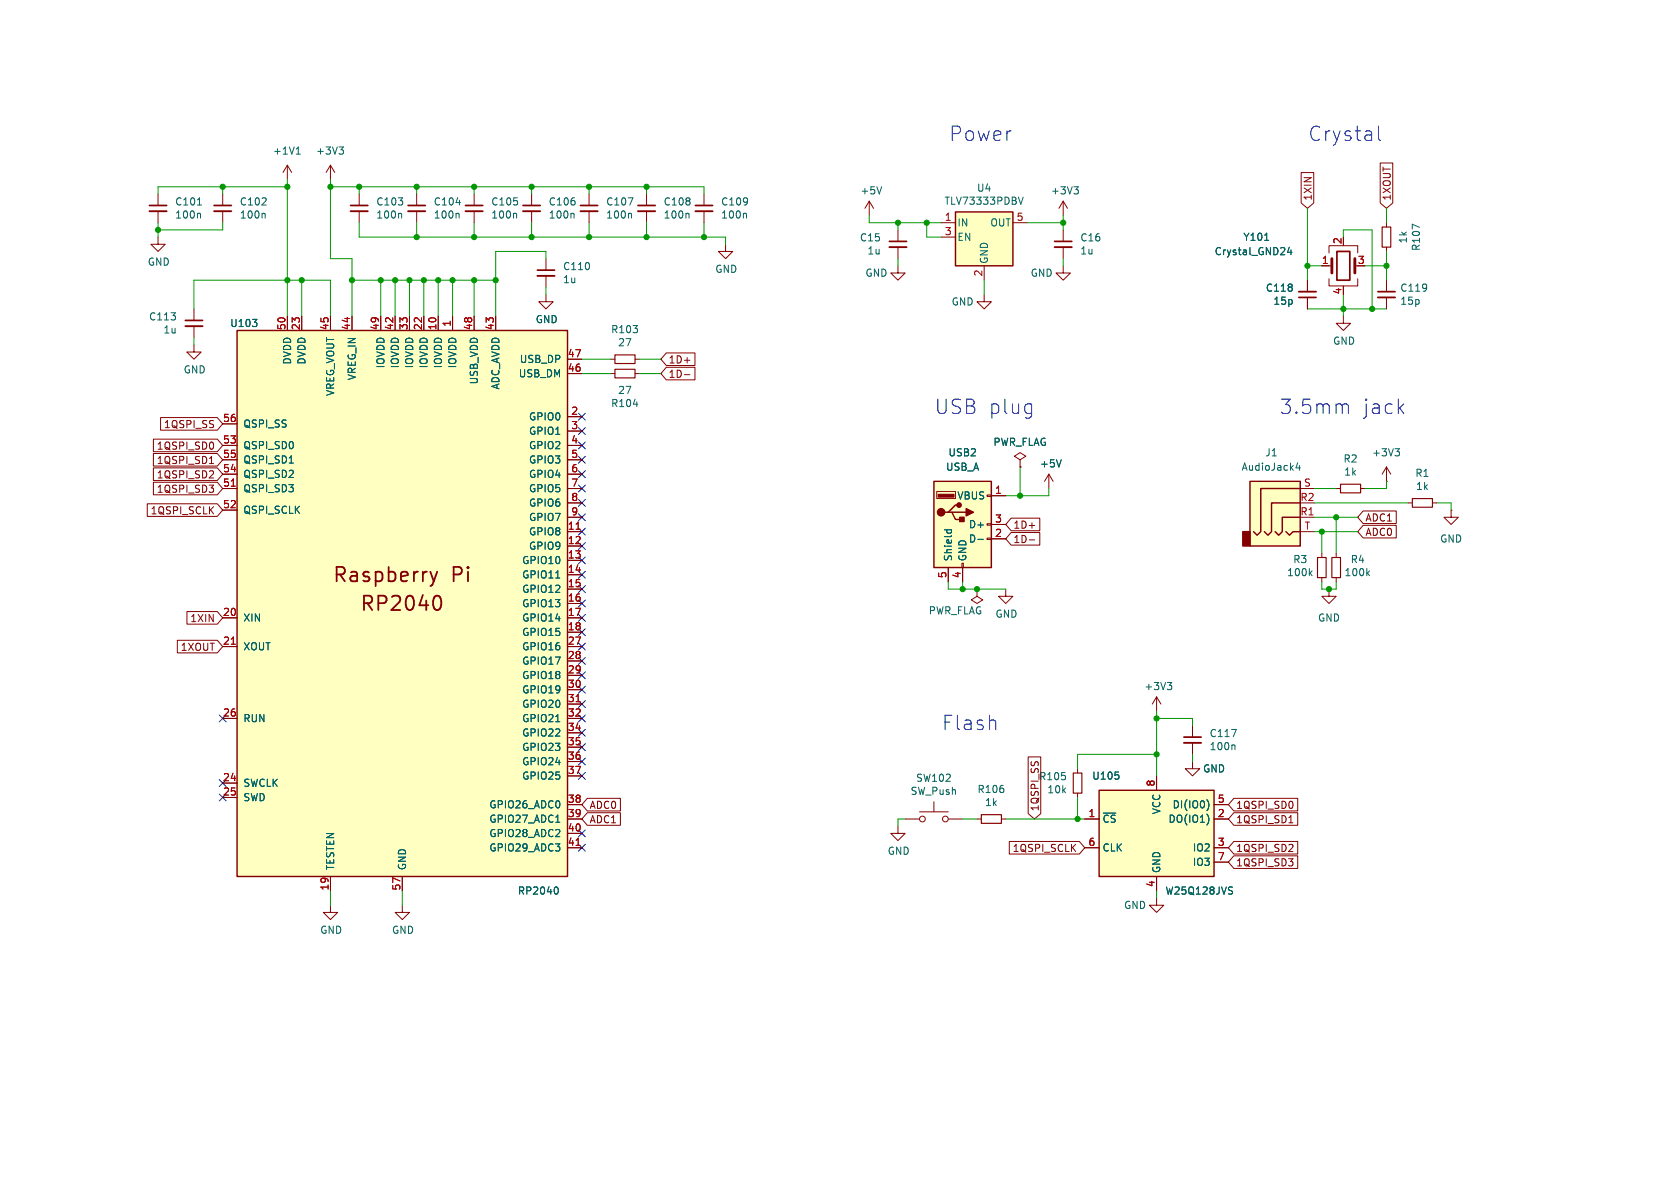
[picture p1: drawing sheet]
<svg xmlns="http://www.w3.org/2000/svg" width="297mm" height="210mm" viewBox="0 0 297 210" stroke-linecap="round" stroke-linejoin="round" font-family="sans-serif">
<path d="M244.3 40.1h1.6v3.6h-1.6zM108.7 62.7h3.6v1.6h-3.6zM237 85.6h3.5v1.5h-3.5zM249.7 88.1h3.5v1.6h-3.5zM189.7 136.7h1.6v3.5h-1.6zM173.5 144h3.5v1.5h-3.5z" fill="none" stroke="#840000" stroke-width=".2"/>
<g fill="none" stroke="#840000" stroke-width=".18">
<path d="M58.4 29.2l-.7 1.3M58.4 29.2v2.6M58.4 29.2l.8 1.3M188 35.6v2.5M188 35.6l-.8 1.2M188 35.6l.7 1.2M245.1 39.4v.7M34.3 54.6v2M34.3 57.7v2M174 52.1v1.2h1.3l-1.3 1.3-1.3-1.3h1.3M188 47v1.3h1.2l-1.2 1.2-1.3-1.2h1.3M188 40.6v2.1"/>
<path d="M188 43.7v2M245.1 43.7v.8M107.9 63.5h.8M112.3 63.5h.7M236.2 86.4h.8M240.5 86.4h.8M245.1 85.1h.1M245.1 82.6l-.8 1.2M245.1 82.6v2.5M245.1 82.6l.8 1.2M248.9 88.9h.8M253.2 88.9h.8"/>
<path d="M256.5 90.2v1.2h1.3l-1.3 1.3-1.2-1.3h1.2M256.5 90.2h.1M172.7 104.1v1.3l1 .6-1 .7-1-.7 1-.6M172.7 104.1h.1M177.8 104.1v1.3h1.3l-1.3 1.3-1.3-1.3h1.3M190.5 135.9v.8M204.5 123.2l-.8 1.3M204.5 123.2v2.5M204.5 123.2l.7 1.3M210.8 134.6v1.3h1.3l-1.3 1.3-1.3-1.3h1.3M210.8 128.3v2M210.8 131.3v2.1"/>
<path d="M172.7 144.8h.8M177 144.8h.8M190.5 140.2v.8M204.5 158.8v1.2h1.2l-1.2 1.3-1.3-1.3h1.3M58.4 160v1.3h1.3l-1.3 1.3-1.3-1.3h1.3M71.1 160v1.3h1.3l-1.3 1.3-1.3-1.3h1.3"/>
</g>
<path d="M59.9 26h.8l-.4 .5M60.5 26.5l.2 .2v.3l-.2 .2M189.9 33h.7l-.4 .5M190.4 33.5l.2 .2v.3l-.2 .3M250.9 40.2l-1.2-.6v.9M246.6 79.3h.8l-.4 .5M247.2 79.8l.2 .2v.3l-.2 .3M206.4 120.6h.7l-.4 .5M206.9 121.1l.2 .3v.3l-.2 .2M217.7 129h.9l-.6 1.2M218.1 131.7l.2 .2v.6" fill="none" stroke="#006464" stroke-width=".18"/>
<path d="M32.8 57.7h3M186.4 43.7h3.1M209.3 131.3h3" fill="none" stroke="#840000" stroke-width=".33"/>
<path d="M32.8 56.6h3M186.4 42.7h3.1M209.3 130.3h3" fill="none" stroke="#840000" stroke-width=".3"/>
<path d="M194.3 139.7h20.3v15.2h-20.3z" fill="#ffffc2"/>
<path d="M194.3 139.7h20.3v15.2h-20.3z" fill="none" stroke="#840000" stroke-width=".25"/>
<path d="M204.5 137.2v2.5M191.8 144.8h2.5M191.8 149.9h2.5M204.5 154.9v2.6M214.6 144.8h2.6M214.6 149.9h2.6M214.6 142.2h2.6M214.6 152.4h2.6" fill="none" stroke="#840000" stroke-width=".18"/>
<path d="M197.8 137.1v.5M213.4 141.4a1.49 1.49 0 0 1 0 1.8M213.7 144.5v.8M217.4 156.8l.5 .1M217.7 157.5l.2 .2-.2 .4" fill="none" stroke="#006464" stroke-width=".18"/>
<path d="M41.9 58.4h58.4v96.5h-58.4z" fill="#ffffc2"/>
<path d="M41.9 58.4h58.4v96.5h-58.4z" fill="none" stroke="#840000" stroke-width=".25"/>
<path d="M76.1 101.1l.6 1.7M76.7 102.8l-.3 .6-.3 .2M77.2 105.3a.65 .65 0 0 1 .7 .5 1.49 1.49 0 0 1-.5 2h-.2M77.3 101.1l-.6 1.7" fill="none" stroke="#840000" stroke-width=".32"/>
<g fill="none" stroke="#840000" stroke-width=".18">
<path d="M39.4 34.3v2M39.4 37.3v2.1M50.8 55.9v2.5M53.3 55.9v2.5M58.4 55.9v2.5M62.2 55.9v2.5M67.3 55.9v2.5M69.8 55.9v2.5M72.4 55.9v2.5M74.9 55.9v2.5M77.5 55.9v2.5M80 55.9v2.5"/>
<path d="M83.8 55.9v2.5M87.6 55.9v2.5M39.4 78.7h2.5M39.4 74.9h2.5M100.3 73.7h2.6M100.3 76.2h2.6M100.3 78.7h2.6M100.3 66h2.6M100.3 63.5h2.6M39.4 81.3h2.5M39.4 86.4h2.5M39.4 90.2h2.5"/>
<path d="M39.4 83.8h2.5M100.3 94h2.6M100.3 96.5h2.6M100.3 99.1h2.6M100.3 81.3h2.6M100.3 86.4h2.6M100.3 83.8h2.6M100.3 88.9h2.6M100.3 91.4h2.6M39.4 109.2h2.5M39.4 114.3h2.5M100.3 101.6h2.6"/>
<path d="M100.3 104.1h2.6M100.3 106.7h2.6M100.3 109.2h2.6M100.3 111.8h2.6M100.3 114.3h2.6M100.3 116.8h2.6M100.3 119.4h2.6M39.4 138.4h2.5M39.4 127h2.5M100.3 127h2.6M100.3 121.9h2.6M100.3 124.5h2.6"/>
<path d="M100.3 129.5h2.6M100.3 132.1h2.6M100.3 134.6h2.6M100.3 137.2h2.6M39.4 141h2.5M58.4 154.9v2.6M71.1 154.9v2.6M100.3 142.2h2.6M100.3 144.8h2.6M100.3 147.3h2.6M100.3 149.9h2.6M158.7 146.1v1.2h1.3l-1.3 1.3-1.2-1.3h1.2"/>
<path d="M160 144.8h2.6M162.6 143.5h5M165.1 141.7v1.8M167.6 144.8h2.6"/>
<circle cx="163.1" cy="144.8" r=".51"/>
<circle cx="167.1" cy="144.8" r=".51"/>
</g>
<path d="M40.9 85.9h.7M101.8 93.6h.8M40.9 113.9h.7M101.8 124h.8M101.8 149.4h.8" fill="none" stroke="#a90000" stroke-width=".18"/>
<path d="M46.7 37.7l.2 .2v.7M44.6 56.5h.8l-.4 .4M45.4 57.1v.5M51.1 81.9h.8M98.2 102.2h.8M98.2 127.6h.8M98.2 145.4h.8M98.4 156.8a.79 .79 0 0 1 0 1.3" fill="none" stroke="#006464" stroke-width=".18"/>
<path d="M37.8 37.3h3.1" fill="none" stroke="#840000" stroke-width=".33"/>
<path d="M37.8 36.3h3.1" fill="none" stroke="#840000" stroke-width=".3"/>
<path d="M165.1 85.1h10.2v15.2h-10.2z" fill="#ffffc2"/>
<path d="M165.1 85.1h10.2v15.2h-10.2zM167.6 90.6h.7l.6 1.2h1.3M168.3 90.6h2.5M169.5 89.3h-.6l-1.3 1.3h-.6" fill="none" stroke="#840000" stroke-width=".25"/>
<g fill="#840000" stroke="#840000" stroke-width=".25">
<path d="M170.8 89.9l1.3 .7-1.3 .6z"/>
<path d="M169.7 91.4h.7v.8h-.7z"/>
<circle cx="166.4" cy="90.6" r=".63"/>
<circle cx="169.5" cy="89.3" r=".38"/>
</g>
<path d="M165.9 87.4h2.8v.5h-2.8z" fill="#840000" stroke="#840000" stroke-width=".18"/>
<g fill="none" stroke="#840000" stroke-width=".18">
<path d="M27.9 34.3v2M27.9 37.3v2.1M237.5 55.9v1.3h1.3l-1.3 1.2-1.3-1.2h1.3M245.1 49.5v2.1M245.1 52.6v2M165.6 86.9h3.3v1.2h-3.3zM170.1 99.6h.2v.7h-.2zM174.5 95.1h.8v.3h-.8zM174.5 92.6h.8v.2h-.8zM174.5 87.5h.8v.3h-.8zM175.3 87.6h2.5M175.3 95.3h2.5"/>
<path d="M175.3 92.7h2.5M167.6 100.3v2.6M170.2 100.3v2.6"/>
</g>
<path d="M34.9 36.2h.7M35.3 37.7l.1 .2v.7M166.9 93.7h1.3M167.4 93.7v.3M168.2 93.7v.3M172.9 95.3h.9" fill="none" stroke="#006464" stroke-width=".18"/>
<path d="M26.4 37.3h3.1M243.6 52.6h3" fill="none" stroke="#840000" stroke-width=".33"/>
<path d="M26.4 36.3h3.1M243.6 51.6h3" fill="none" stroke="#840000" stroke-width=".3"/>
<path d="M168.9 37.5h10.2v9.5h-10.2z" fill="#ffffc2"/>
<path d="M168.9 37.5h10.2v9.5h-10.2z" fill="none" stroke="#840000" stroke-width=".25"/>
<g fill="none" stroke="#840000" stroke-width=".18">
<path d="M166.4 39.4h2.5M179.1 39.4h2.5M27.9 41.9v1.3h1.3l-1.3 1.3-1.2-1.3h1.2M166.4 41.9h2.5M174 47v2.5M34.3 61v1.2h1.3l-1.3 1.3-1.3-1.3h1.3M180.3 81.3l1.1-.7-1.1-.6-1 .6 1 .7v1.3M180.3 82.6h.1M185.4 83.8l-.7 1.3M185.4 83.8v2.6M185.4 83.8l.8 1.3M233.7 97.8v.8"/>
<path d="M236.2 97.8v.8M233.7 102.1v.8M234.9 104.1v1.3h1.3l-1.3 1.3-1.2-1.3h1.2M234.9 104.1h.1M236.2 102.1v.8"/>
</g>
<path d="M180 34.8l.5 1.3 .4-1.3M187.6 81.3l-.4 1.2M231.6 101.3l.4 .5M232 100.9l-.5 .5M241.8 101.3l.3 .5M242.1 100.9l-.5 .5" fill="none" stroke="#006464" stroke-width=".18"/>
<path d="M232.9 98.6h1.5v3.5h-1.5zM235.5 98.6h1.5v3.5h-1.5z" fill="none" stroke="#840000" stroke-width=".2"/>
<path d="M221 85.1h8.9v11.4h-8.9z" fill="#ffffc2"/>
<path d="M219.7 94h1.3v2.5h-1.3z" fill="#840000" stroke="#840000" stroke-width=".25"/>
<path d="M221 85.1h8.9v11.4h-8.9zM227.3 94l.7 .6 .6-.6h1.3M229.9 86.4h-7v7.6l-.7 .6-.6-.6M229.9 91.4h-3.2v2.6l-.6 .6-.7-.6M229.9 88.9h-5.1v5.1l-.6 .6-.7-.6" fill="none" stroke="#840000" stroke-width=".25"/>
<g fill="none" stroke="#840000" stroke-width=".18">
<path d="M50.8 29.2l-.8 1.3M50.8 29.2v2.6M50.8 29.2l.8 1.3M63.5 34.3v2M63.5 37.3v2.1M73.7 34.3v2M73.7 37.3v2.1M83.8 34.3v2M83.8 37.3v2.1M94 34.3v2M94 37.3v2.1M104.1 34.3v2"/>
<path d="M104.1 37.3v2.1M114.3 34.3v2M114.3 37.3v2.1M124.5 34.3v2M124.5 37.3v2.1M153.7 35.6l-.8 1.2M153.7 35.6v2.5M153.7 35.6l.7 1.2M230 30.5h2.3v5.4l-1.2 .9-1.1-.9zM244 28.8h2.2v7.1l-1.1 .9-1.1-.9zM50.8 55.9v2.5M53.3 55.9v2.5"/>
<path d="M58.4 55.9v2.5M62.2 55.9v2.5M67.3 55.9v2.5M69.8 55.9v2.5M72.4 55.9v2.5M74.9 55.9v2.5M77.5 55.9v2.5M80 55.9v2.5M83.8 55.9v2.5M87.6 55.9v2.5M96.5 52.1v1.2h1.3l-1.3 1.3-1.3-1.3h1.3M96.5 45.7v2.1"/>
<path d="M96.5 48.8v2M128.3 43.2v1.3h1.2l-1.2 1.2-1.3-1.2h1.3M158.7 47v1.3h1.3l-1.3 1.2-1.2-1.2h1.2M158.7 40.6v2.1M158.7 43.7v2M231.1 49.5v2.1M231.1 52.6v2M233.7 47h1.8M234.9 49.3v1.2h5.1v-1.2M234.9 44.7v-1.3h5.1v1.3M237.5 50.5v.3M27.1 77.6h11.3l1 1.1-1 1.2h-11.3z"/>
<path d="M28.4 73.8h10l1 1.1-1 1.1h-10zM39.4 78.7h2.5M39.4 74.9h2.5M100.3 66h2.6M100.3 73.7h2.6M100.3 76.2h2.6M100.3 78.7h2.6M100.3 63.5h2.6M107.9 66h.8M112.3 66h.7M117.8 62.4h5.1v2.2h-5.1l-1-1.1zM117.8 64.9h5.1v2.3h-5.1l-1-1.2z"/>
<path d="M121 63.7h1M121 66.2h1M26 89.1h12.4l1 1.1-1 1.1h-12.4zM27.1 85.2h11.3l1 1.2-1 1.1h-11.3zM27.1 80.2h11.3l1 1.1-1 1.1h-11.3zM27.1 82.7h11.3l1 1.1-1 1.1h-11.3zM37 82h.8M39.4 86.4h2.5M39.4 81.3h2.5M39.4 90.2h2.5M39.4 83.8h2.5M100.3 91.4h2.6"/>
<path d="M100.3 86.4h2.6M100.3 94h2.6M100.3 96.5h2.6M100.3 99.1h2.6M100.3 81.3h2.6M100.3 83.8h2.6M100.3 88.9h2.6M175.3 87.6h2.5M175.3 95.3h2.5M175.3 92.7h2.5M178.8 94.1h5v2.3h-5l-1-1.1zM178.8 91.6h5v2.2h-5l-1-1.1z"/>
<path d="M180.3 82.6h.1M182 95.4h.9M182 92.9h.9M229.9 91.4h2.5M229.9 86.4h2.5M229.9 94h2.5M241 92.9h5.8v2.2h-5.8l-1-1.1zM241 90.3h5.8v2.3h-5.8l-1-1.2zM31.4 113.2h7l1 1.1-1 1.1h-7zM33 108.1h5.4l1 1.1-1 1.1h-5.4zM39.4 109.2h2.5M39.4 114.3h2.5"/>
<path d="M100.3 101.6h2.6M100.3 104.1h2.6M100.3 106.7h2.6M100.3 109.2h2.6M100.3 111.8h2.6M100.3 114.3h2.6M100.3 116.8h2.6M100.3 119.4h2.6M167.6 100.3v2.6M170.2 100.3v2.6M39.4 138.4h2.5M39.4 127h2.5"/>
<path d="M100.3 127h2.6M100.3 121.9h2.6M100.3 124.5h2.6M100.3 129.5h2.6M100.3 132.1h2.6M100.3 134.6h2.6M100.3 137.2h2.6M181.8 133.8h2.2v10l-1.1 1-1.1-1zM204.5 137.2v2.5M39.4 141h2.5M58.4 154.9v2.6M71.1 154.9v2.6"/>
<path d="M100.3 142.2h2.6M100.3 144.8h2.6M100.3 147.3h2.6M100.3 149.9h2.6M103.8 143.7h5.9v2.2h-5.9l-.9-1.1zM103.8 141.1h5.9v2.3h-5.9l-.9-1.2zM178.4 148.7h12.4l1 1.2-1 1.1h-12.4zM191.8 144.8h2.5M191.8 149.9h2.5M204.5 154.9v2.6M214.6 142.2h2.6M214.6 144.8h2.6"/>
<path d="M214.6 149.9h2.6M214.6 152.4h2.6M218.1 148.7h11.3v2.3h-11.3l-.9-1.1zM218.1 141.1h11.3v2.3h-11.3l-.9-1.2zM218.1 151.3h11.3v2.2h-11.3l-.9-1.1zM218.1 143.7h11.3v2.2h-11.3l-.9-1.1zM227.9 145.5h.7"/>
</g>
<g fill="none" stroke="#006464" stroke-width=".18">
<path d="M52.4 27.2h.7M52.5 26.3l.2-.3v1.2M70.8 37.7l.2 .2v.7M80.6 35.8h.8M81 37.7l.2 .2v.7M91.1 37.7l.2 .2v.7M101.3 37.7l.2 .2v.7M111 35h.9l-.6 1.2M111.5 37.7l.1 .2v.7M121.6 37.7l.2 .2v.7M131.8 37.7l.2 .2v.7M155.9 33l-.5 1.3"/>
<path d="M44.6 56.5h.8l-.4 .4M45.4 57.1v.5M223.6 42.5h.7M227.9 43.7l-.3 .9h.8M228.2 44.2v.8M112 71.5h.8M51.1 81.9h.8M166.9 93.7h1.3M167.4 93.7v.3M168.2 93.7v.3M172.9 95.3h.9M187.6 81.3l-.4 1.2"/>
<path d="M229.4 81.8l-.3 .9h.8M229.7 82.3v.8M98.2 102.2h.8M98.2 127.6h.8M197.8 137.1v.5M98.2 145.4h.8M98.4 156.8a.79 .79 0 0 1 0 1.3M213.4 141.4a1.49 1.49 0 0 1 0 1.8M213.7 144.5v.8M217.4 156.8l.5 .1M217.7 157.5l.2 .2-.2 .4"/>
</g>
<path d="M62 37.3h3M72.1 37.3h3.1M82.3 37.3h3M92.5 37.3h3M102.6 37.3h3.1M112.8 37.3h3M122.9 37.3h3.1M95 48.8h3M157.2 43.7h3.1M229.6 51.6h3.1" fill="none" stroke="#840000" stroke-width=".33"/>
<path d="M62 36.3h3M72.1 36.3h3.1M82.3 36.3h3M92.5 36.3h3M102.6 36.3h3.1M112.8 36.3h3M122.9 36.3h3.1M95 47.8h3M157.2 42.7h3.1M229.6 52.6h3.1M236.3 44.5h2.3v5h-2.3z" fill="none" stroke="#840000" stroke-width=".3"/>
<path d="M235.5 45.7v2.6M239.5 45.7v2.6" fill="none" stroke="#840000" stroke-width=".51"/>
<path d="M108.7 65.3h3.6v1.5h-3.6z" fill="none" stroke="#840000" stroke-width=".2"/>
<path d="M243.7 22.3v2.2l.4 .3M182.1 71.4l.3 .1M182.4 71.4v2.1l-.1 .2M182.4 73l-.3 .1M237.7 71.4h.3l.4 .4v1.3" fill="none" stroke="#0000c2" stroke-width=".18"/>
<g fill="none" stroke="#009600" stroke-width=".18">
<path d="M27.9 39.4v2.5M39.4 39.4v1.2h-11.5M39.4 33v1.3M50.8 33h-22.9v1.3M50.8 31.8v24.1M58.4 33h66.1v1.3M58.4 31.8v13.9h3.8v10.2M63.5 33v1.3M63.5 39.4v2.5h64.8v1.3M73.7 33v1.3M73.7 39.4v2.5M83.8 33v1.3"/>
<path d="M83.8 39.4v2.5M94 33v1.3M94 39.4v2.5M104.1 33v1.3M104.1 39.4v2.5M114.3 33v1.3M114.3 39.4v2.5M124.5 39.4v2.5M153.7 38.1v1.3h12.7M158.7 39.4v1.2M163.8 39.4v2.5h2.6M181.6 39.4h6.4"/>
<path d="M188 38.1v2.5M231.1 36.8v12.7M245.1 36.8v2.6M34.3 54.6v-5.1h24.1v6.4M34.3 59.7v1.3M53.3 49.5v6.4M62.2 49.5h25.4M67.3 49.5v6.4M69.8 49.5v6.4M72.4 49.5v6.4M74.9 49.5v6.4M77.5 49.5v6.4"/>
<path d="M80 49.5v6.4M83.8 49.5v6.4M96.5 45.7v-1.2h-8.9v11.4M96.5 50.8v1.3M158.7 45.7v1.3M174 49.5v2.6M188 45.7v1.3M231.1 54.6h14M231.1 47h2.6M237.5 41.9v-1.3h5.1v14M237.5 52.1v3.8M241.3 47h3.8"/>
<path d="M245.1 44.5v5M102.9 63.5h5M102.9 66h5M113 63.5h3.8M113 66h3.8M180.3 82.6v5M185.4 86.4v1.2h-7.6M232.4 94h7.6M232.4 91.4h7.6M232.4 86.4h3.8M232.4 88.9h16.5M233.7 94v3.8"/>
<path d="M236.2 91.4v6.4M245.1 85.1v1.3h-3.8M254 88.9h2.5v1.3M167.6 102.9v1.2h10.2M170.2 102.9v1.2M233.7 102.9v1.2h2.5v-1.2M204.5 125.7v11.5M204.5 127h6.3v1.3M204.5 133.4h-14v2.5M210.8 133.4v1.2M58.4 157.5v2.5M71.1 157.5v2.5"/>
<path d="M160 144.8h-1.3v1.3M170.2 144.8h2.5M177.8 144.8h14M190.5 141v3.8M204.5 157.5v1.3"/>
</g>
<g fill="none" stroke="#000084" stroke-width=".18">
<path d="M102.3 78.1l1.2 1.2M102.3 73.1l1.2 1.2M102.3 75.6l1.2 1.2M103.5 78.1l-1.2 1.2M103.5 73.1l-1.2 1.2M103.5 75.6l-1.2 1.2M102.3 83.2l1.2 1.2M102.3 80.7l1.2 1.2M102.3 85.8l1.2 1.2M102.3 90.8l1.2 1.2M102.3 88.3l1.2 1.2M102.3 98.5l1.2 1.2"/>
<path d="M102.3 95.9l1.2 1.2M102.3 93.4l1.2 1.2M103.5 83.2l-1.2 1.2M103.5 80.7l-1.2 1.2M103.5 85.8l-1.2 1.2M103.5 90.8l-1.2 1.2M103.5 88.3l-1.2 1.2M103.5 98.5l-1.2 1.2M103.5 95.9l-1.2 1.2M103.5 93.4l-1.2 1.2M102.3 118.8l1.2 1.2M102.3 116.2l1.2 1.2"/>
<path d="M102.3 111.2l1.2 1.2M102.3 101l1.2 1.2M102.3 103.5l1.2 1.2M102.3 108.6l1.2 1.2M102.3 106.1l1.2 1.2M102.3 113.7l1.2 1.2M103.5 118.8l-1.2 1.2M103.5 116.2l-1.2 1.2M103.5 111.2l-1.2 1.2M103.5 101l-1.2 1.2M103.5 103.5l-1.2 1.2M103.5 108.6l-1.2 1.2"/>
<path d="M103.5 106.1l-1.2 1.2M103.5 113.7l-1.2 1.2M38.8 126.4l1.2 1.2M38.8 137.8l1.2 1.2M40 126.4l-1.2 1.2M40 137.8l-1.2 1.2M102.3 126.4l1.2 1.2M102.3 131.5l1.2 1.2M102.3 128.9l1.2 1.2M102.3 136.6l1.2 1.2M102.3 134l1.2 1.2M102.3 123.9l1.2 1.2"/>
<path d="M102.3 121.3l1.2 1.2M103.5 126.4l-1.2 1.2M103.5 131.5l-1.2 1.2M103.5 128.9l-1.2 1.2M103.5 136.6l-1.2 1.2M103.5 134l-1.2 1.2M103.5 123.9l-1.2 1.2M103.5 121.3l-1.2 1.2M38.8 140.4l1.2 1.2M40 140.4l-1.2 1.2M102.3 149.3l1.2 1.2M102.3 146.7l1.2 1.2"/>
<path d="M103.5 149.3l-1.2 1.2M103.5 146.7l-1.2 1.2"/>
</g>
<path d="M40.9 85.9h.7M101.8 93.6h.8M40.9 113.9h.7M101.8 124h.8M101.8 149.4h.8" fill="none" stroke="#a90000" stroke-width=".18"/>
<g fill="#009600" stroke="#009600" stroke-width=".18">
<circle cx="233.7" cy="94" r=".46"/>
<circle cx="158.7" cy="39.4" r=".46"/>
<circle cx="231.1" cy="47" r=".46"/>
<circle cx="188" cy="39.4" r=".46"/>
<circle cx="163.8" cy="39.4" r=".46"/>
<circle cx="180.3" cy="87.6" r=".46"/>
<circle cx="63.5" cy="33" r=".46"/>
<circle cx="67.3" cy="49.5" r=".46"/>
<circle cx="62.2" cy="49.5" r=".46"/>
<circle cx="73.7" cy="33" r=".46"/>
<circle cx="69.8" cy="49.5" r=".46"/>
<circle cx="72.4" cy="49.5" r=".46"/>
<circle cx="58.4" cy="33" r=".46"/>
<circle cx="124.5" cy="41.9" r=".46"/>
<circle cx="104.1" cy="41.9" r=".46"/>
<circle cx="94" cy="33" r=".46"/>
<circle cx="104.1" cy="33" r=".46"/>
<circle cx="114.3" cy="33" r=".46"/>
<circle cx="114.3" cy="41.9" r=".46"/>
<circle cx="73.7" cy="41.9" r=".46"/>
<circle cx="83.8" cy="49.5" r=".46"/>
<circle cx="94" cy="41.9" r=".46"/>
<circle cx="87.6" cy="49.5" r=".46"/>
<circle cx="74.9" cy="49.5" r=".46"/>
<circle cx="77.5" cy="49.5" r=".46"/>
<circle cx="80" cy="49.5" r=".46"/>
<circle cx="83.8" cy="41.9" r=".46"/>
<circle cx="83.8" cy="33" r=".46"/>
<circle cx="245.1" cy="47" r=".46"/>
<circle cx="234.9" cy="104.1" r=".46"/>
<circle cx="237.5" cy="54.6" r=".46"/>
<circle cx="242.6" cy="54.6" r=".46"/>
<circle cx="236.2" cy="91.4" r=".46"/>
<circle cx="172.7" cy="104.1" r=".46"/>
<circle cx="170.2" cy="104.1" r=".46"/>
<circle cx="204.5" cy="127" r=".46"/>
<circle cx="204.5" cy="133.4" r=".46"/>
<circle cx="190.5" cy="144.8" r=".46"/>
<circle cx="27.9" cy="40.6" r=".46"/>
<circle cx="53.3" cy="49.5" r=".46"/>
<circle cx="50.8" cy="49.5" r=".46"/>
<circle cx="50.8" cy="33" r=".46"/>
<circle cx="39.4" cy="33" r=".46"/>
</g>
<g font-size="3.5" fill="#0000c2">
<text x="167.6" y="25.2">Power</text>
<text x="231.1" y="25.2">Crystal</text>
<text x="165.1" y="73.4">USB plug</text>
<text x="226.1" y="73.4">3.5mm</text>
<text x="240.8" y="73.4">jack</text>
<text x="166.4" y="129.3">Flash</text>
</g>
<g font-size="3.5" fill="#840000">
<text x="58.7" y="103.3">Raspberry</text>
<text x="79.8" y="103.3">Pi</text>
<text x="63.5" y="108.4">RP2040</text>
</g>
<g font-size="1.8" fill="#006464">
<text x="48.2" y="27.5">+1V1</text>
<text x="55.8" y="27.5">+3V3</text>
<text x="152" y="34.6">+5V</text>
<text x="172.6" y="34.1">U4</text>
<text x="185.7" y="34.6">+3V3</text>
<text x="30.9" y="36.5">C101</text>
<text x="30.9" y="38.8">100n</text>
<text x="42.3" y="36.5">C102</text>
<text x="42.3" y="38.8">100n</text>
<text x="66.4" y="36.5">C103</text>
<text x="66.4" y="38.8">100n</text>
<text x="76.6" y="36.5">C104</text>
<text x="76.6" y="38.8">100n</text>
<text x="86.8" y="36.5">C105</text>
<text x="86.8" y="38.8">100n</text>
<text x="96.9" y="36.5">C106</text>
<text x="96.9" y="38.8">100n</text>
<text x="107.1" y="36.5">C107</text>
<text x="107.1" y="38.8">100n</text>
<text x="117.2" y="36.5">C108</text>
<text x="117.2" y="38.8">100n</text>
<text x="127.4" y="36.5">C109</text>
<text x="127.4" y="38.8">100n</text>
<text x="166.9" y="36.4">TLV73333PDBV</text>
<text x="169.2" y="40.2">IN</text>
<text x="175" y="40.2">OUT</text>
<text x="26" y="47.2">GND</text>
<text x="99.5" y="48">C110</text>
<text x="151.9" y="42.9">C15</text>
<text x="153.3" y="45.2">1u</text>
<text x="169.2" y="42.8">EN</text>
<text x="174.9" y="46.7" transform="rotate(-90 174.9 46.7)">GND</text>
<text x="190.9" y="45.2">1u</text>
<text x="190.9" y="42.9">C16</text>
<text x="214.6" y="45.3">Crystal_GND24</text>
<text x="219.7" y="42.8">Y101</text>
<text x="248.9" y="43.1" transform="rotate(-90 248.9 43.1)">1k</text>
<text x="251.2" y="44.5" transform="rotate(-90 251.2 44.5)">R107</text>
<text x="99.5" y="50.3">1u</text>
<text x="126.4" y="48.4">GND</text>
<text x="152.9" y="49.1">GND</text>
<text x="182.1" y="49.1">GND</text>
<text x="223.7" y="51.8">C118</text>
<text x="247.5" y="51.8">C119</text>
<text x="26.3" y="56.8">C113</text>
<text x="28.8" y="59.2">1u</text>
<text x="40.6" y="58">U103</text>
<text x="94.6" y="57.3">GND</text>
<text x="107.9" y="59.1">R103</text>
<text x="168.1" y="54.2">GND</text>
<text x="225" y="54.1">15p</text>
<text x="247.5" y="54.1">15p</text>
<text x="51.7" y="64.5" transform="rotate(-90 51.7 64.5)">DVDD</text>
<text x="54.2" y="64.5" transform="rotate(-90 54.2 64.5)">DVDD</text>
<text x="68.2" y="65.2" transform="rotate(-90 68.2 65.2)">IOVDD</text>
<text x="70.7" y="65.2" transform="rotate(-90 70.7 65.2)">IOVDD</text>
<text x="73.3" y="65.2" transform="rotate(-90 73.3 65.2)">IOVDD</text>
<text x="75.8" y="65.2" transform="rotate(-90 75.8 65.2)">IOVDD</text>
<text x="78.3" y="65.2" transform="rotate(-90 78.3 65.2)">IOVDD</text>
<text x="80.9" y="65.2" transform="rotate(-90 80.9 65.2)">IOVDD</text>
<text x="91.8" y="64.4">USB_DP</text>
<text x="109.2" y="61.4">27</text>
<text x="235.6" y="61.1">GND</text>
<text x="32.4" y="66.2">GND</text>
<text x="59.3" y="70.1" transform="rotate(-90 59.3 70.1)">VREG_VOUT</text>
<text x="63.1" y="67.3" transform="rotate(-90 63.1 67.3)">VREG_IN</text>
<text x="84.7" y="68" transform="rotate(-90 84.7 68)">USB_VDD</text>
<text x="88.5" y="69" transform="rotate(-90 88.5 69)">ADC_AVDD</text>
<text x="91.6" y="66.9">USB_DM</text>
<text x="109.2" y="69.9">27</text>
<text x="42.9" y="75.8">QSPI_SS</text>
<text x="93.4" y="74.5">GPIO0</text>
<text x="93.4" y="77.1">GPIO1</text>
<text x="107.9" y="72.2">R104</text>
<text x="42.9" y="79.6">QSPI_SD0</text>
<text x="42.9" y="82.1">QSPI_SD1</text>
<text x="93.4" y="79.6">GPIO2</text>
<text x="93.4" y="82.1">GPIO3</text>
<text x="167.1" y="83.4">USB_A</text>
<text x="167.6" y="80.9">USB2</text>
<text x="175.5" y="79">PWR_FLAG</text>
<text x="183.8" y="82.8">+5V</text>
<text x="219.4" y="83.4">AudioJack4</text>
<text x="223.6" y="80.9">J1</text>
<text x="237.4" y="82">R2</text>
<text x="242.5" y="80.9">+3V3</text>
<text x="42.9" y="87.2">QSPI_SD3</text>
<text x="42.9" y="84.7">QSPI_SD2</text>
<text x="93.4" y="84.7">GPIO4</text>
<text x="93.4" y="87.2">GPIO5</text>
<text x="93.4" y="89.8">GPIO6</text>
<text x="169.1" y="88.5">VBUS</text>
<text x="237.5" y="84.3">1k</text>
<text x="250.1" y="84.5">R1</text>
<text x="250.2" y="86.8">1k</text>
<text x="42.9" y="91">QSPI_SCLK</text>
<text x="93.4" y="94.8">GPIO8</text>
<text x="93.4" y="92.3">GPIO7</text>
<text x="171.2" y="93.6">D+</text>
<text x="92.2" y="99.9">GPIO10</text>
<text x="93.4" y="97.4">GPIO9</text>
<text x="168.5" y="99.3" transform="rotate(-90 168.5 99.3)">Shield</text>
<text x="171" y="99.3" transform="rotate(-90 171 99.3)">GND</text>
<text x="171.2" y="96.1">D-</text>
<text x="228.5" y="99.7">R3</text>
<text x="238.7" y="99.7">R4</text>
<text x="254.5" y="96.1">GND</text>
<text x="92.2" y="102.5">GPIO11</text>
<text x="92.2" y="105">GPIO12</text>
<text x="92.2" y="107.5">GPIO13</text>
<text x="227.4" y="102.1">100k</text>
<text x="237.6" y="102.1">100k</text>
<text x="42.9" y="110.1">XIN</text>
<text x="92.2" y="110.1">GPIO14</text>
<text x="92.2" y="112.6">GPIO15</text>
<text x="164.1" y="108.8">PWR_FLAG</text>
<text x="175.9" y="109.4">GND</text>
<text x="232.9" y="110.1">GND</text>
<text x="42.9" y="115.2">XOUT</text>
<text x="92.2" y="115.2">GPIO16</text>
<text x="92.2" y="117.7">GPIO17</text>
<text x="92.2" y="120.2">GPIO18</text>
<text x="92.2" y="122.8">GPIO19</text>
<text x="92.2" y="125.3">GPIO20</text>
<text x="202.2" y="122.2">+3V3</text>
<text x="42.9" y="127.9">RUN</text>
<text x="92.2" y="127.9">GPIO21</text>
<text x="92.2" y="130.4">GPIO22</text>
<text x="213.8" y="130.5">C117</text>
<text x="92.2" y="132.9">GPIO23</text>
<text x="92.2" y="135.5">GPIO24</text>
<text x="212.6" y="136.8">GND</text>
<text x="213.8" y="132.8">100n</text>
<text x="42.9" y="139.3">SWCLK</text>
<text x="42.9" y="141.8">SWD</text>
<text x="86.4" y="143.1">GPIO26_ADC0</text>
<text x="92.2" y="138">GPIO25</text>
<text x="160.9" y="140.7">SW_Push</text>
<text x="161.9" y="138.4">SW102</text>
<text x="172.7" y="140.4">R106</text>
<text x="174" y="142.7">1k</text>
<text x="185.1" y="140.4">10k</text>
<text x="193" y="138">U105</text>
<text x="207.2" y="143.1">DI(IO0)</text>
<text x="86.4" y="145.6">GPIO27_ADC1</text>
<text x="86.4" y="148.2">GPIO28_ADC2</text>
<text x="194.8" y="145.6">~{CS}</text>
<text x="205.3" y="144" transform="rotate(-90 205.3 144)">VCC</text>
<text x="206.5" y="145.6">DO(IO1)</text>
<text x="59.3" y="153.9" transform="rotate(-90 59.3 153.9)">TESTEN</text>
<text x="72" y="153.9" transform="rotate(-90 72 153.9)">GND</text>
<text x="86.4" y="150.7">GPIO29_ADC3</text>
<text x="156.8" y="151.3">GND</text>
<text x="194.8" y="150.7">CLK</text>
<text x="205.3" y="154.4" transform="rotate(-90 205.3 154.4)">GND</text>
<text x="210.8" y="150.7">IO2</text>
<text x="210.8" y="153.3">IO3</text>
<text x="91.5" y="158.3">RP2040</text>
<text x="198.6" y="160.9">GND</text>
<text x="205.9" y="158.3">W25Q128JVS</text>
<text x="56.5" y="165.3">GND</text>
<text x="69.2" y="165.3">GND</text>
</g>
<g font-size="1.8" fill="#840000">
<text x="232.1" y="35.6" transform="rotate(-90 232.1 35.6)">1XIN</text>
<text x="246.1" y="35.6" transform="rotate(-90 246.1 35.6)">1XOUT</text>
<text x="118.1" y="64.5">1D+</text>
<text x="118.1" y="67">1D-</text>
<text x="28.9" y="75.9">1QSPI_SS</text>
<text x="27.6" y="79.7">1QSPI_SD0</text>
<text x="27.6" y="82.2">1QSPI_SD1</text>
<text x="27.6" y="87.3">1QSPI_SD3</text>
<text x="27.6" y="84.8">1QSPI_SD2</text>
<text x="26.5" y="91.1">1QSPI_SCLK</text>
<text x="179.1" y="93.7">1D+</text>
<text x="241.3" y="94.9">ADC0</text>
<text x="241.3" y="92.4">ADC1</text>
<text x="179.1" y="96.2">1D-</text>
<text x="33.5" y="110.2">1XIN</text>
<text x="31.8" y="115.3">1XOUT</text>
<text x="104.1" y="143.2">ADC0</text>
<text x="183.6" y="138.1">R105</text>
<text x="183.8" y="143.5" transform="rotate(-90 183.8 143.5)">1QSPI_SS</text>
<text x="218.4" y="143.2">1QSPI_SD0</text>
<text x="104.1" y="145.7">ADC1</text>
<text x="218.4" y="145.7">1QSPI_SD1</text>
<text x="178.9" y="150.8">1QSPI_SCLK</text>
<text x="218.4" y="150.8">1QSPI_SD2</text>
<text x="218.4" y="153.4">1QSPI_SD3</text>
</g>
<g font-size="1.8" fill="#a90000">
<text x="166.9" y="39.1">1</text>
<text x="166.9" y="41.7">3</text>
<text x="179.6" y="39.1">5</text>
<text x="233.6" y="46.7">1</text>
<text x="237.2" y="43.3" transform="rotate(-90 237.2 43.3)">2</text>
<text x="240" y="46.7">3</text>
<text x="173.7" y="49" transform="rotate(-90 173.7 49)">2</text>
<text x="237.2" y="52.1" transform="rotate(-90 237.2 52.1)">4</text>
<text x="50.5" y="58.5" transform="rotate(-90 50.5 58.5)">50</text>
<text x="53.1" y="58.5" transform="rotate(-90 53.1 58.5)">23</text>
<text x="58.2" y="58.5" transform="rotate(-90 58.2 58.5)">45</text>
<text x="62" y="58.5" transform="rotate(-90 62 58.5)">44</text>
<text x="67.1" y="58.5" transform="rotate(-90 67.1 58.5)">49</text>
<text x="69.6" y="58.5" transform="rotate(-90 69.6 58.5)">42</text>
<text x="72.1" y="58.5" transform="rotate(-90 72.1 58.5)">33</text>
<text x="74.7" y="58.5" transform="rotate(-90 74.7 58.5)">22</text>
<text x="77.2" y="58.5" transform="rotate(-90 77.2 58.5)">10</text>
<text x="79.8" y="57.9" transform="rotate(-90 79.8 57.9)">1</text>
<text x="83.6" y="58.5" transform="rotate(-90 83.6 58.5)">48</text>
<text x="87.4" y="58.5" transform="rotate(-90 87.4 58.5)">43</text>
<text x="100.3" y="65.8">46</text>
<text x="100.3" y="63.2">47</text>
<text x="39.3" y="74.7">56</text>
<text x="100.9" y="73.4">2</text>
<text x="100.9" y="75.9">3</text>
<text x="39.3" y="78.5">53</text>
<text x="39.3" y="83.6">54</text>
<text x="39.3" y="81">55</text>
<text x="100.9" y="78.5">4</text>
<text x="100.9" y="81">5</text>
<text x="100.9" y="83.6">6</text>
<text x="39.3" y="86.1">51</text>
<text x="39.3" y="89.9">52</text>
<text x="100.9" y="86.1">7</text>
<text x="100.9" y="88.6">8</text>
<text x="175.8" y="87.4">1</text>
<text x="229.8" y="88.6">R2</text>
<text x="230.4" y="86.1">S</text>
<text x="100.3" y="93.7">11</text>
<text x="100.9" y="91.2">9</text>
<text x="175.8" y="95">2</text>
<text x="175.8" y="92.5">3</text>
<text x="229.8" y="91.2">R1</text>
<text x="230.6" y="93.7">T</text>
<text x="100.3" y="96.3">12</text>
<text x="100.3" y="98.8">13</text>
<text x="100.3" y="101.3">14</text>
<text x="100.3" y="103.9">15</text>
<text x="100.3" y="106.4">16</text>
<text x="167.4" y="102.3" transform="rotate(-90 167.4 102.3)">5</text>
<text x="169.9" y="102.3" transform="rotate(-90 169.9 102.3)">4</text>
<text x="39.3" y="109">20</text>
<text x="100.3" y="109">17</text>
<text x="100.3" y="111.5">18</text>
<text x="39.3" y="114">21</text>
<text x="100.3" y="114">27</text>
<text x="100.3" y="116.6">28</text>
<text x="100.3" y="119.1">29</text>
<text x="100.3" y="121.7">30</text>
<text x="100.3" y="124.2">31</text>
<text x="39.3" y="126.7">26</text>
<text x="100.3" y="126.7">32</text>
<text x="100.3" y="129.3">34</text>
<text x="100.3" y="131.8">35</text>
<text x="100.3" y="134.4">36</text>
<text x="100.3" y="136.9">37</text>
<text x="39.3" y="138.2">24</text>
<text x="39.3" y="140.7">25</text>
<text x="100.3" y="142">38</text>
<text x="204.2" y="139.1" transform="rotate(-90 204.2 139.1)">8</text>
<text x="215.2" y="142">5</text>
<text x="100.3" y="144.5">39</text>
<text x="100.3" y="147.1">40</text>
<text x="100.3" y="149.6">41</text>
<text x="192.3" y="144.5">1</text>
<text x="192.3" y="149.6">6</text>
<text x="215.2" y="144.5">2</text>
<text x="215.2" y="149.6">3</text>
<text x="215.2" y="152.1">7</text>
<text x="58.2" y="157.5" transform="rotate(-90 58.2 157.5)">19</text>
<text x="70.9" y="157.5" transform="rotate(-90 70.9 157.5)">57</text>
<text x="204.2" y="156.9" transform="rotate(-90 204.2 156.9)">4</text>
</g>
</svg>
